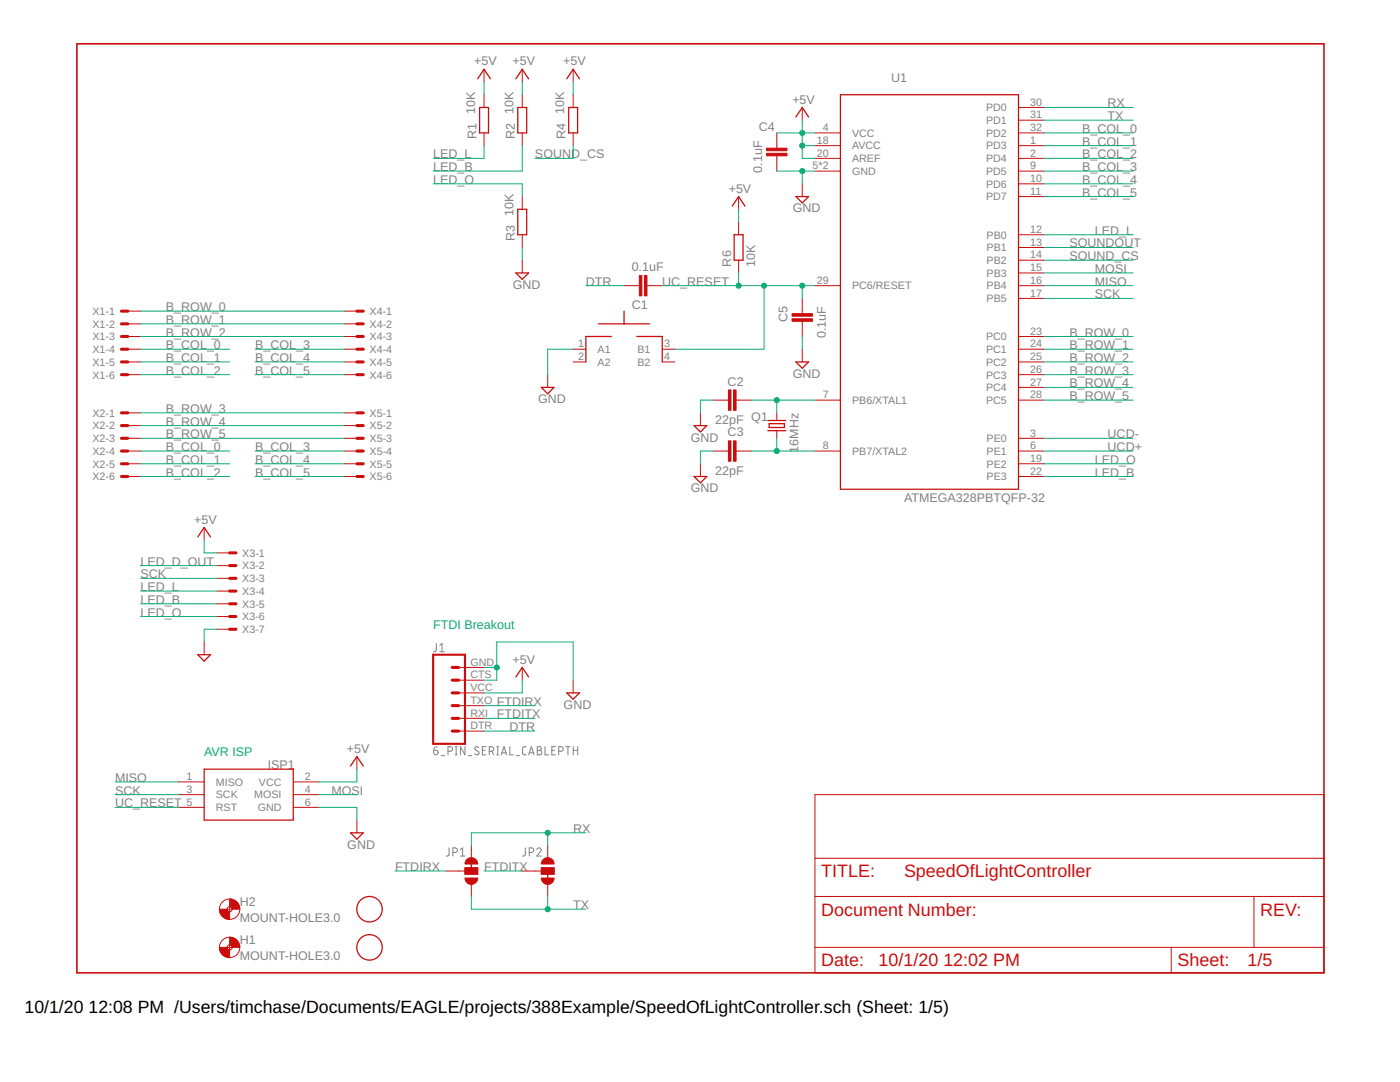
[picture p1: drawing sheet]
<svg xmlns="http://www.w3.org/2000/svg" width="279mm" height="216mm" viewBox="0 0 279 216" stroke-linecap="round" stroke-linejoin="round" font-family="sans-serif">
<g fill="none" stroke="#808080" stroke-width=".2">
<path d="M87.1 128.4l-.1 1.4-.2 .2h-.3M87.8 130h.9M87.8 128.8l.4-.4v1.6M86.5 149.7h.6a.45 .45 0 0 1 .3 .5 .45 .45 0 0 1-.4 .4 .45 .45 0 0 1-.5-.4zM87.2 149h-.2a.66 .66 0 0 0-.5 .7M88 150.8h.8M89.4 149.9h.5a.46 .46 0 0 0 .4-.5 .46 .46 0 0 0-.4-.4h-.5v1.6M90.9 149h.3M90.9 150.6h.3M91 149v1.6M92.8 149v1.6l-.9-1.6v1.6M93.5 150.8h.7"/>
<path d="M95.5 149.1l-.2-.1a.38 .38 0 0 0-.5 .2 .38 .38 0 0 0 .1 .5l.5 .2a.41 .41 0 0 1 .1 .7 .41 .41 0 0 1-.6-.1l-.2-.1M96.3 149.7h.5M97 149h-.7v1.6h.7M97.6 149.9h.5a.46 .46 0 0 0 .4-.5 .46 .46 0 0 0-.4-.4h-.5v1.6M98.2 149.9l.3 .7M99.1 149h.4M99.1 150.6h.4M99.3 149v1.6M100 150.6l.6-1.6 .5 1.6M100.2 150.2h.8M101.7 149v1.6h.8M103 150.8h.7"/>
<path d="M105 149h-.5l-.2 .4v1l.2 .2h.5M105.5 150.6l.5-1.6 .6 1.6M105.6 150.2h.8M107.2 149h.5a.36 .36 0 0 1 .3 .4 .36 .36 0 0 1-.3 .3 .46 .46 0 0 1 .4 .5 .46 .46 0 0 1-.4 .4h-.5zM107.2 149.7h.5M108.8 149v1.6h.7M110.1 149.7h.6M110.8 149h-.7v1.6h.7M111.5 149.9h.5a.46 .46 0 0 0 .4-.5 .46 .46 0 0 0-.4-.4h-.5v1.6M112.9 149h.9M113.3 149v1.6M114.4 149.7h.9"/>
<path d="M114.4 149v1.6M115.3 149v1.6M89.6 169.2v1.4l-.5 .2M90.4 170.1h.4a.46 .46 0 0 0 .5-.5 .46 .46 0 0 0-.5-.4h-.4v1.6M91.9 170.8h.9M91.9 169.5l.4-.3v1.6M104.8 169.2v1.4l-.5 .2M105.6 170.1h.5a.46 .46 0 0 0 .4-.5 .46 .46 0 0 0-.4-.4h-.5v1.6M107.1 169.5a.44 .44 0 0 1 .7-.3 .44 .44 0 0 1 .1 .7l-.8 .9h.9"/>
</g>
<path d="M15.3 8.7h248.9v185.4h-248.9z" fill="none" stroke="#c90d0c" stroke-width=".32"/>
<g fill="none" stroke="#c90d0c" stroke-width=".2">
<path d="M96.6 13.8v2.6M96.6 18.9v2.5M104.2 13.8v2.6M104.2 18.9v2.5M114.4 13.8v2.6M114.4 18.9v2.5M96.6 26.5v2.6M104.2 26.5v2.6M104.2 39.2v2.6M114.4 26.5v2.6M147.4 39.2v2.6M155 26.5v3.1"/>
<path d="M155 31.1v3M160.1 21.4v2.6M160.1 36.7v2.5M162.6 29.1h5.1M162.6 31.6h5.1M162.6 26.5h5.1M162.6 34.1h5.1M203.3 29.1h5M203.3 31.6h5M203.3 26.5h5M203.3 34.1h5M203.3 36.7h5"/>
<path d="M203.3 39.2h5M203.3 24h5M203.3 21.4h5M104.2 46.8v2.6M104.2 51.9v2.6M124.5 57h3.1M129.1 57h3.1M147.4 44.3v2.5M147.4 51.9v2.6M160.1 59.5v3.1M162.6 57h5.1M203.3 46.8h5"/>
<path d="M203.3 49.4h5M203.3 51.9h5M203.3 54.5h5M203.3 57h5M203.3 59.5h5M25.5 62.1h2.5M25.5 64.6h2.5M25.5 67.1h2.5M25.5 69.7h2.5M25.5 72.2h2.5M25.5 74.8h2.5M68.7 62.1h2.5"/>
<path d="M68.7 64.6h2.5M68.7 67.1h2.5M68.7 69.7h2.5M68.7 72.2h2.5M68.7 74.8h2.5M109.3 74.8v2.5M114.4 69.7h2.5M114.4 72.2h2.5M132.2 69.7h2.5M132.2 72.2h2.5M142.3 79.8h3.1M146.9 79.8h3"/>
<path d="M160.1 64.1v3M160.1 69.7v2.5M162.6 79.8h5.1M203.3 67.1h5M203.3 69.7h5M203.3 72.2h5M203.3 74.8h5M203.3 79.8h5M203.3 77.3h5M25.5 82.4h2.5M25.5 84.9h2.5M25.5 87.5h2.5"/>
<path d="M25.5 90h2.5M25.5 92.5h2.5M25.5 95.1h2.5M68.7 82.4h2.5M68.7 84.9h2.5M68.7 87.5h2.5M68.7 90h2.5M68.7 92.5h2.5M68.7 95.1h2.5M139.8 82.4v2.5M139.8 92.5v2.6M142.3 90h3.1"/>
<path d="M146.9 90h3M155 82.4v1.5M155 85.9v1.6M162.6 90h5.1M203.3 87.5h5M203.3 90h5M203.3 92.5h5M203.3 95.1h5M40.7 105.2v2.6M43.3 110.3h2.5M43.3 112.9h2.5M43.3 115.4h2.5"/>
<path d="M43.3 117.9h2.5M40.7 128.1v2.5M43.3 120.5h2.5M43.3 123h2.5M43.3 125.6h2.5M91.5 138.3h5.1M91.5 135.7h5.1M91.5 133.2h5.1M104.2 133.2v2.5M114.4 135.7v2.6M35.7 158.6h5M35.7 156h5"/>
<path d="M58.5 158.6h5.1M58.5 156h5.1M71.2 151v2.5M91.5 145.9h5.1M91.5 143.3h5.1M91.5 140.8h5.1M162.6 158.6h101.6v35.5h-101.6zM35.7 161.1h5M58.5 161.1h5.1M71.2 163.6v2.6M89 173.8h3.8M92.8 173.2h2.5v1.2h-2.5z"/>
<path d="M94.1 168.7v2.6M94.1 176.3v2.6M104.2 173.8h3.8M108 173.2h2.6v1.2h-2.6zM109.3 168.7v2.6M109.3 176.3v2.6M162.6 178.9h101.6M162.6 171.3h101.6M250.3 178.9v10.1M45.3 189h1M45.3 181.4h1M45.8 180.9v1"/>
<path d="M45.8 188.5v1M162.6 189h101.6M233.7 189v5.1"/>
<circle cx="45.8" cy="189" r="2.03"/>
<circle cx="45.8" cy="181.4" r="2.03"/>
<circle cx="45.8" cy="181.4" r=".51"/>
<circle cx="45.8" cy="189" r=".51"/>
</g>
<g fill="none" stroke="#c90d0c" stroke-width=".61">
<path d="M24.2 62.1h1.3M24.2 64.6h1.3M24.2 67.1h1.3M24.2 69.7h1.3M24.2 72.2h1.3M24.2 74.8h1.3M71.2 62.1h1.3M71.2 64.6h1.3M71.2 67.1h1.3M71.2 69.7h1.3M71.2 72.2h1.3M71.2 74.8h1.3"/>
<path d="M24.2 82.4h1.3M24.2 84.9h1.3M24.2 87.5h1.3M24.2 90h1.3M24.2 92.5h1.3M24.2 95.1h1.3M71.2 82.4h1.3M71.2 84.9h1.3M71.2 87.5h1.3M71.2 90h1.3M71.2 92.5h1.3M71.2 95.1h1.3"/>
<path d="M45.8 110.3h1.3M45.8 112.9h1.3M45.8 115.4h1.3M45.8 117.9h1.3M45.8 120.5h1.3M45.8 123h1.3M45.8 125.6h1.3M90.3 135.7h1.2M90.3 138.3h1.2M90.3 133.2h1.2M90.3 140.8h1.2M90.3 143.3h1.2"/>
<path d="M90.3 145.9h1.2"/>
</g>
<g fill="none" stroke="#c90d0c" stroke-width=".25">
<path d="M95.3 15.7l1.3-1.9 1.3 1.9M103 15.7l1.2-1.9 1.3 1.9M113.1 15.7l1.3-1.9 1.3 1.9M167.7 18.9h35.6v78.7h-35.6zM95.7 21.4h1.8v5.1h-1.8zM103.3 21.4h1.8v5.1h-1.8zM113.5 21.4h1.8v5.1h-1.8zM158.8 39.2h2.6l-1.3 1.3zM158.8 23.3l1.3-1.9 1.3 1.9M103 54.5h2.5l-1.3 1.2zM103.3 41.8h1.8v5h-1.8zM146.1 41.1l1.3-1.9 1.3 1.9"/>
<path d="M146.5 46.8h1.8v5.1h-1.8zM108 77.3h2.6l-1.3 1.3zM119.5 64.6h10.1M122 67.1h-5.1v5.1M124.5 62.1v2.5M127.1 67.1h5.1v5.1M158.8 72.2h2.6l-1.3 1.3zM138.5 84.9h2.6l-1.3 1.3zM138.5 95.1h2.6l-1.3 1.3zM153.2 85.9h3.6M153.2 83.9h3.6M153.5 84.5h3v.8h-3z"/>
<path d="M39.5 107.1l1.2-1.9 1.3 1.9M39.5 130.6h2.5l-1.3 1.3zM103 135.1l1.2-1.9 1.3 1.9M113.1 138.3h2.6l-1.3 1.2zM40.7 153.5h17.8v10.1h-17.8zM70 152.8l1.2-1.8 1.3 1.8M70 166.2h2.5l-1.3 1.2zM94.1 171.3v2.5M109.3 173.8v2.5"/>
<circle cx="73.7" cy="181.4" r="2.54"/>
<circle cx="73.7" cy="189" r="2.54"/>
</g>
<g fill="#c90d0c" stroke="#c90d0c" stroke-width=".2">
<path d="M146.4 77.8h.5v4.1h-.5z"/>
<path d="M145.4 77.8h.5v4.1h-.5z"/>
<path d="M146.4 88h.5v4h-.5z"/>
<path d="M145.4 88h.5v4h-.5z"/>
<path d="M158.1 62.6h4v.5h-4z"/>
<path d="M158.1 63.6h4v.5h-4z"/>
<path d="M127.6 55h.5v4h-.5z"/>
<path d="M128.6 55h.5v4h-.5z"/>
<path d="M153 29.6h4.1v.5h-4.1z"/>
<path d="M153 30.6h4.1v.5h-4.1z"/>
<path d="M108 173.2h2.6v1.2h-2.6z"/>
<path d="M92.8 173.2h2.5v1.2h-2.5z"/>
</g>
<g fill="#c90d0c" stroke="#c90d0c" stroke-width=".2">
<path d="M108 175.2h2.6a1.27 1.27 0 0 1-1.3 1.3 1.27 1.27 0 0 1-1.3-1.3z" fill-rule="evenodd"/>
<path d="M108.5 171.4a1.27 1.27 0 0 1 1.3-.2 1.27 1.27 0 0 1 .8 1.2h-2.6l.1-.4z" fill-rule="evenodd"/>
<path d="M93.2 171.4a1.27 1.27 0 0 1 1.4-.2 1.27 1.27 0 0 1 .7 1.2h-2.5l.1-.4z" fill-rule="evenodd"/>
<path d="M92.8 175.2h2.5a1.27 1.27 0 0 1-1.2 1.3 1.27 1.27 0 0 1-1.3-1.3z" fill-rule="evenodd"/>
<path d="M45.8 187a2.04 2.04 0 0 1 2.1 2h-1.6l-.2-.4-.3-.1z" fill-rule="evenodd"/>
<path d="M43.8 189h1.5l.1 .3 .4 .2v1.6a2 2 0 0 1-2-2.1z" fill-rule="evenodd"/>
<path d="M45.8 179.4a2.04 2.04 0 0 1 2.1 2h-1.6l-.2-.4-.3-.1z" fill-rule="evenodd"/>
<path d="M43.8 181.4h1.5l.2 .4 .3 .1v1.6a2 2 0 0 1-2-2.1z" fill-rule="evenodd"/>
</g>
<path d="M86.4 130.6h6.4v17.8h-6.4z" fill="none" stroke="#c90d0c" stroke-width=".42"/>
<g fill="none" stroke="#0dab76" stroke-width=".2">
<path d="M96.6 16.4v2.5M104.2 16.4v2.5M114.4 16.4v2.5M86.4 36.7h17.8v2.5M96.6 29.1v2.5h-10.2M104.2 29.1v5h-17.8M114.4 29.1v2.5h-7.6M155 26.5h7.6M155 34.1h7.6M160.1 24v7.6h2.5M160.1 34.1v2.6M160.1 29.1h2.5"/>
<path d="M208.3 26.5h17.8M208.3 29.1h17.8M208.3 31.6h17.8M208.3 34.1h17.8M208.3 36.7h17.8M208.3 39.2h17.8M208.3 21.4h17.8M208.3 24h17.8M104.2 49.4v2.5M116.9 57h7.6M132.2 57h30.4M147.4 41.8v2.5"/>
<path d="M147.4 54.5v2.5M152.5 57v12.7h-17.8M160.1 57v2.5M208.3 46.8h17.8M208.3 59.5h17.8M208.3 49.4h17.8M208.3 54.5h17.8M208.3 57h17.8M208.3 51.9h17.8M28 69.7h17.8M28 62.1h40.7M28 67.1h40.7"/>
<path d="M28 64.6h40.7M28 72.2h17.8M28 74.8h17.8M50.9 69.7h17.8M50.9 72.2h17.8M50.9 74.8h17.8M114.4 69.7h-5.1v5.1M142.3 79.8h-2.5v2.6M149.9 79.8h12.7M155 79.8v2.6M160.1 67.1v2.6M208.3 79.8h17.8"/>
<path d="M208.3 69.7h17.8M208.3 67.1h17.8M208.3 72.2h17.8M208.3 74.8h17.8M208.3 77.3h17.8M28 90h17.8M28 82.4h40.7M28 84.9h40.7M28 87.5h40.7M28 92.5h17.8M28 95.1h17.8M50.9 90h17.8"/>
<path d="M50.9 92.5h17.8M50.9 95.1h17.8M142.3 90h-2.5v2.5M149.9 90h12.7M155 87.5v2.5M208.3 90h17.8M208.3 87.5h17.8M208.3 92.5h17.8M208.3 95.1h17.8M28 117.9h15.3M28 115.4h15.3M28 112.9h15.3"/>
<path d="M40.7 107.8v2.5h2.6M28 120.5h15.3M28 123h15.3M43.3 125.6h-2.6v2.5M96.6 135.7h2.5v-7.6h15.3v7.6M96.6 133.2h2.5M104.2 135.7v2.6h-7.6M23 156h12.7M23 158.6h12.7M63.6 158.6h7.6M71.2 153.5v2.5h-7.6M96.6 145.9h10.2"/>
<path d="M96.6 143.3h10.2M96.6 140.8h10.2M23 161.1h12.7M63.6 161.1h7.6v2.5M78.8 173.8h10.2M94.1 178.9v2.5h22.8M96.6 173.8h7.6M109.3 166.2v2.5M109.3 178.9v2.5M116.9 166.2h-22.8v2.5"/>
</g>
<g fill="#0dab76" stroke="#0dab76" stroke-width=".2">
<circle cx="160.1" cy="26.5" r=".51"/>
<circle cx="160.1" cy="29.1" r=".51"/>
<circle cx="160.1" cy="34.1" r=".51"/>
<circle cx="99.1" cy="133.2" r=".51"/>
<circle cx="155" cy="79.8" r=".51"/>
<circle cx="155" cy="90" r=".51"/>
<circle cx="160.1" cy="57" r=".51"/>
<circle cx="152.5" cy="57" r=".51"/>
<circle cx="147.4" cy="57" r=".51"/>
<circle cx="109.3" cy="166.2" r=".51"/>
<circle cx="109.3" cy="181.4" r=".51"/>
</g>
<g font-size="3.6" fill="#c90d0c">
<text x="163.9" y="175.1">TITLE:</text>
<text x="180.4" y="175.1">SpeedOfLightController</text>
<text x="163.9" y="182.7">Document Number:</text>
<text x="251.5" y="182.7">REV:</text>
<text x="163.9" y="192.8">Date:</text>
<text x="175.3" y="192.8">10/1/20</text>
<text x="188.3" y="192.8">12:02 PM</text>
<text x="235" y="192.8">Sheet:</text>
<text x="249" y="192.8">1/5</text>
</g>
<g font-size="3.5">
<text x="4.9" y="202.2">10/1/20</text>
<text x="17.7" y="202.2">12:08 PM /Users/timchase/Documents/EAGLE/projects/388Example/SpeedOfLightController.sch (Sheet: 1/5)</text>
</g>
<g font-size="2.5" fill="#808080">
<text x="94.6" y="13.1">+5V</text>
<text x="102.3" y="13.1">+5V</text>
<text x="112.4" y="13.1">+5V</text>
<text x="177.9" y="16.4">U1</text>
<text x="94.8" y="22.7" transform="rotate(-90 94.8 22.7)">10K</text>
<text x="102.5" y="22.7" transform="rotate(-90 102.5 22.7)">10K</text>
<text x="112.6" y="22.7" transform="rotate(-90 112.6 22.7)">10K</text>
<text x="158.1" y="20.7">+5V</text>
<text x="221" y="21.4">RX</text>
<text x="221" y="24">TX</text>
<text x="95.1" y="27.8" transform="rotate(-90 95.1 27.8)">R1</text>
<text x="102.7" y="27.8" transform="rotate(-90 102.7 27.8)">R2</text>
<text x="112.9" y="27.8" transform="rotate(-90 112.9 27.8)">R4</text>
<text x="151.5" y="26.1">C4</text>
<text x="216" y="26.5">B_COL_0</text>
<text x="216" y="29.1">B_COL_1</text>
<text x="86.5" y="31.6">LED_L</text>
<text x="86.5" y="34.1">LED_B</text>
<text x="106.8" y="31.6">SOUND_CS</text>
<text x="152.1" y="34.4" transform="rotate(-90 152.1 34.4)">0.1uF</text>
<text x="216" y="31.6">B_COL_2</text>
<text x="216" y="34.1">B_COL_3</text>
<text x="86.5" y="36.7">LED_O</text>
<text x="145.4" y="38.5">+5V</text>
<text x="216" y="36.7">B_COL_4</text>
<text x="216" y="39.2">B_COL_5</text>
<text x="102.5" y="43" transform="rotate(-90 102.5 43)">10K</text>
<text x="158.2" y="42.4">GND</text>
<text x="218.5" y="46.8">LED_L</text>
<text x="102.7" y="48.1" transform="rotate(-90 102.7 48.1)">R3</text>
<text x="145.9" y="53.2" transform="rotate(-90 145.9 53.2)">R6</text>
<text x="150.7" y="53.2" transform="rotate(-90 150.7 53.2)">10K</text>
<text x="213.4" y="49.4">SOUNDOUT</text>
<text x="213.4" y="51.9">SOUND_CS</text>
<text x="102.3" y="57.6">GND</text>
<text x="116.9" y="57">DTR</text>
<text x="126.1" y="54.1">0.1uF</text>
<text x="132.2" y="57">UC_RESET</text>
<text x="218.5" y="59.5">SCK</text>
<text x="218.5" y="54.5">MOSI</text>
<text x="218.5" y="57">MISO</text>
<text x="33.1" y="62.1">B_ROW_0</text>
<text x="33.1" y="64.6">B_ROW_1</text>
<text x="126.1" y="61.7">C1</text>
<text x="157.2" y="64.3" transform="rotate(-90 157.2 64.3)">C5</text>
<text x="33.1" y="67.2">B_ROW_2</text>
<text x="33.1" y="69.7">B_COL_0</text>
<text x="50.9" y="69.7">B_COL_3</text>
<text x="164.8" y="67.4" transform="rotate(-90 164.8 67.4)">0.1uF</text>
<text x="213.4" y="67.2">B_ROW_0</text>
<text x="213.4" y="69.7">B_ROW_1</text>
<text x="33.1" y="72.2">B_COL_1</text>
<text x="33.1" y="74.8">B_COL_2</text>
<text x="50.9" y="72.2">B_COL_4</text>
<text x="50.9" y="74.8">B_COL_5</text>
<text x="145.2" y="76.9">C2</text>
<text x="158.2" y="75.4">GND</text>
<text x="213.4" y="72.2">B_ROW_2</text>
<text x="213.4" y="74.8">B_ROW_3</text>
<text x="213.4" y="77.3">B_ROW_4</text>
<text x="33.1" y="82.4">B_ROW_3</text>
<text x="107.4" y="80.5">GND</text>
<text x="149.9" y="83.9">Q1</text>
<text x="213.4" y="79.8">B_ROW_5</text>
<text x="33.1" y="84.9">B_ROW_4</text>
<text x="33.1" y="87.5">B_ROW_5</text>
<text x="137.9" y="88.1">GND</text>
<text x="142.7" y="84.5">22pF</text>
<text x="145.2" y="87.1">C3</text>
<text x="221" y="87.5">UCD-</text>
<text x="33.1" y="90">B_COL_0</text>
<text x="33.1" y="92.5">B_COL_1</text>
<text x="33.1" y="95.1">B_COL_2</text>
<text x="50.9" y="90">B_COL_3</text>
<text x="50.9" y="92.5">B_COL_4</text>
<text x="50.9" y="95.1">B_COL_5</text>
<text x="142.7" y="94.7">22pF</text>
<text x="159.3" y="90.3" transform="rotate(-90 159.3 90.3)">16MHz</text>
<text x="218.5" y="95.1">LED_B</text>
<text x="218.5" y="92.5">LED_O</text>
<text x="221" y="90">UCD+</text>
<text x="137.9" y="98.3">GND</text>
<text x="180.4" y="100.2">ATMEGA328PBTQFP-32</text>
<text x="38.8" y="104.5">+5V</text>
<text x="28" y="112.9">LED_D_OUT</text>
<text x="28" y="117.9">LED_L</text>
<text x="28" y="115.4">SCK</text>
<text x="28" y="120.5">LED_B</text>
<text x="28" y="123">LED_O</text>
<text x="102.3" y="132.4">+5V</text>
<text x="99.2" y="143.3">FTDITX</text>
<text x="99.2" y="140.8">FTDIRX</text>
<text x="112.5" y="141.4">GND</text>
<text x="101.7" y="145.9">DTR</text>
<text x="53.4" y="153.5">ISP1</text>
<text x="69.2" y="150.2">+5V</text>
<text x="23" y="158.6">SCK</text>
<text x="23" y="156">MISO</text>
<text x="23" y="161.1">UC_RESET</text>
<text x="66.1" y="158.6">MOSI</text>
<text x="114.4" y="166.2">RX</text>
<text x="69.3" y="169.4">GND</text>
<text x="78.8" y="173.8">FTDIRX</text>
<text x="96.6" y="173.8">FTDITX</text>
<text x="47.9" y="183.9">MOUNT-HOLE3.0</text>
<text x="47.9" y="180.8">H2</text>
<text x="114.4" y="181.4">TX</text>
<text x="47.9" y="191.5">MOUNT-HOLE3.0</text>
<text x="47.9" y="188.5">H1</text>
</g>
<g font-size="2.5" fill="#0dab76">
<text x="86.5" y="125.6">FTDI Breakout</text>
<text x="40.7" y="151">AVR ISP</text>
</g>
<g font-size="2.1" fill="#808080">
<text x="196.8" y="22.2">PD0</text>
<text x="205.6" y="23.6">31</text>
<text x="205.6" y="21.1">30</text>
<text x="163" y="28.7">18</text>
<text x="164.2" y="26.2">4</text>
<text x="170.1" y="27.3">VCC</text>
<text x="170.1" y="29.8">AVCC</text>
<text x="196.8" y="29.8">PD3</text>
<text x="196.8" y="27.3">PD2</text>
<text x="196.8" y="24.7">PD1</text>
<text x="205.6" y="28.7">1</text>
<text x="205.6" y="26.2">32</text>
<text x="162.2" y="33.8">5*2</text>
<text x="163" y="31.2">20</text>
<text x="170.1" y="34.9">GND</text>
<text x="170.1" y="32.4">AREF</text>
<text x="196.8" y="32.4">PD4</text>
<text x="196.8" y="34.9">PD5</text>
<text x="205.6" y="31.2">2</text>
<text x="205.6" y="33.8">9</text>
<text x="196.8" y="37.4">PD6</text>
<text x="196.8" y="40">PD7</text>
<text x="205.6" y="36.3">10</text>
<text x="205.6" y="38.9">11</text>
<text x="196.9" y="47.6">PB0</text>
<text x="205.6" y="46.5">12</text>
<text x="196.9" y="50.1">PB1</text>
<text x="196.9" y="52.7">PB2</text>
<text x="205.6" y="49">13</text>
<text x="205.6" y="51.6">14</text>
<text x="163" y="56.6">29</text>
<text x="170.1" y="57.8">PC6/RESET</text>
<text x="196.9" y="55.2">PB3</text>
<text x="196.9" y="57.8">PB4</text>
<text x="205.6" y="54.1">15</text>
<text x="205.6" y="56.6">16</text>
<text x="205.6" y="59.2">17</text>
<text x="18.5" y="62.8">X1-1</text>
<text x="18.5" y="65.4">X1-2</text>
<text x="73.8" y="62.8">X4-1</text>
<text x="73.8" y="65.4">X4-2</text>
<text x="196.9" y="60.3">PB5</text>
<text x="18.5" y="67.9">X1-3</text>
<text x="18.5" y="70.5">X1-4</text>
<text x="73.8" y="67.9">X4-3</text>
<text x="73.8" y="70.5">X4-4</text>
<text x="115.4" y="71.9">2</text>
<text x="115.4" y="69.3">1</text>
<text x="119.3" y="70.5">A1</text>
<text x="127.2" y="70.5">B1</text>
<text x="132.5" y="69.3">3</text>
<text x="132.5" y="71.9">4</text>
<text x="196.8" y="70.5">PC1</text>
<text x="196.8" y="67.9">PC0</text>
<text x="205.6" y="69.3">24</text>
<text x="205.6" y="66.8">23</text>
<text x="205.6" y="71.9">25</text>
<text x="18.5" y="73">X1-5</text>
<text x="18.5" y="75.5">X1-6</text>
<text x="73.8" y="73">X4-5</text>
<text x="73.8" y="75.5">X4-6</text>
<text x="119.3" y="73">A2</text>
<text x="127.2" y="73">B2</text>
<text x="196.8" y="75.5">PC3</text>
<text x="196.8" y="73">PC2</text>
<text x="205.6" y="77">27</text>
<text x="205.6" y="74.4">26</text>
<text x="18.5" y="83.1">X2-1</text>
<text x="73.8" y="83.1">X5-1</text>
<text x="164.2" y="79.5">7</text>
<text x="170.1" y="80.6">PB6/XTAL1</text>
<text x="196.8" y="80.6">PC5</text>
<text x="196.8" y="78.1">PC4</text>
<text x="205.6" y="79.5">28</text>
<text x="18.5" y="85.7">X2-2</text>
<text x="18.5" y="88.2">X2-3</text>
<text x="73.8" y="85.7">X5-2</text>
<text x="73.8" y="88.2">X5-3</text>
<text x="164.2" y="89.6">8</text>
<text x="196.9" y="88.2">PE0</text>
<text x="205.6" y="87.1">3</text>
<text x="205.6" y="89.6">6</text>
<text x="18.5" y="90.8">X2-4</text>
<text x="18.5" y="93.3">X2-5</text>
<text x="18.5" y="95.8">X2-6</text>
<text x="73.8" y="90.8">X5-4</text>
<text x="73.8" y="93.3">X5-5</text>
<text x="73.8" y="95.8">X5-6</text>
<text x="170.1" y="90.8">PB7/XTAL2</text>
<text x="196.9" y="90.8">PE1</text>
<text x="196.9" y="95.8">PE3</text>
<text x="196.9" y="93.3">PE2</text>
<text x="205.6" y="94.7">22</text>
<text x="205.6" y="92.2">19</text>
<text x="48.4" y="111.1">X3-1</text>
<text x="48.4" y="113.6">X3-2</text>
<text x="48.4" y="116.2">X3-3</text>
<text x="48.4" y="118.7">X3-4</text>
<text x="48.4" y="121.2">X3-5</text>
<text x="48.4" y="123.8">X3-6</text>
<text x="48.4" y="126.3">X3-7</text>
<text x="93.9" y="137.9">VCC</text>
<text x="93.9" y="135.4">CTS</text>
<text x="93.9" y="132.8">GND</text>
<text x="93.9" y="143">RXI</text>
<text x="93.9" y="140.4">TXO</text>
<text x="93.9" y="145.5">DTR</text>
<text x="37.2" y="155.7">1</text>
<text x="60.9" y="155.7">2</text>
<text x="37.2" y="158.2">3</text>
<text x="37.2" y="160.8">5</text>
<text x="43.1" y="156.8">MISO</text>
<text x="43.1" y="159.3">SCK</text>
<text x="43.1" y="161.9">RST</text>
<text x="50.7" y="159.3">MOSI</text>
<text x="51.4" y="161.9">GND</text>
<text x="51.7" y="156.8">VCC</text>
<text x="60.9" y="160.8">6</text>
<text x="60.9" y="158.2">4</text>
</g>
</svg>
